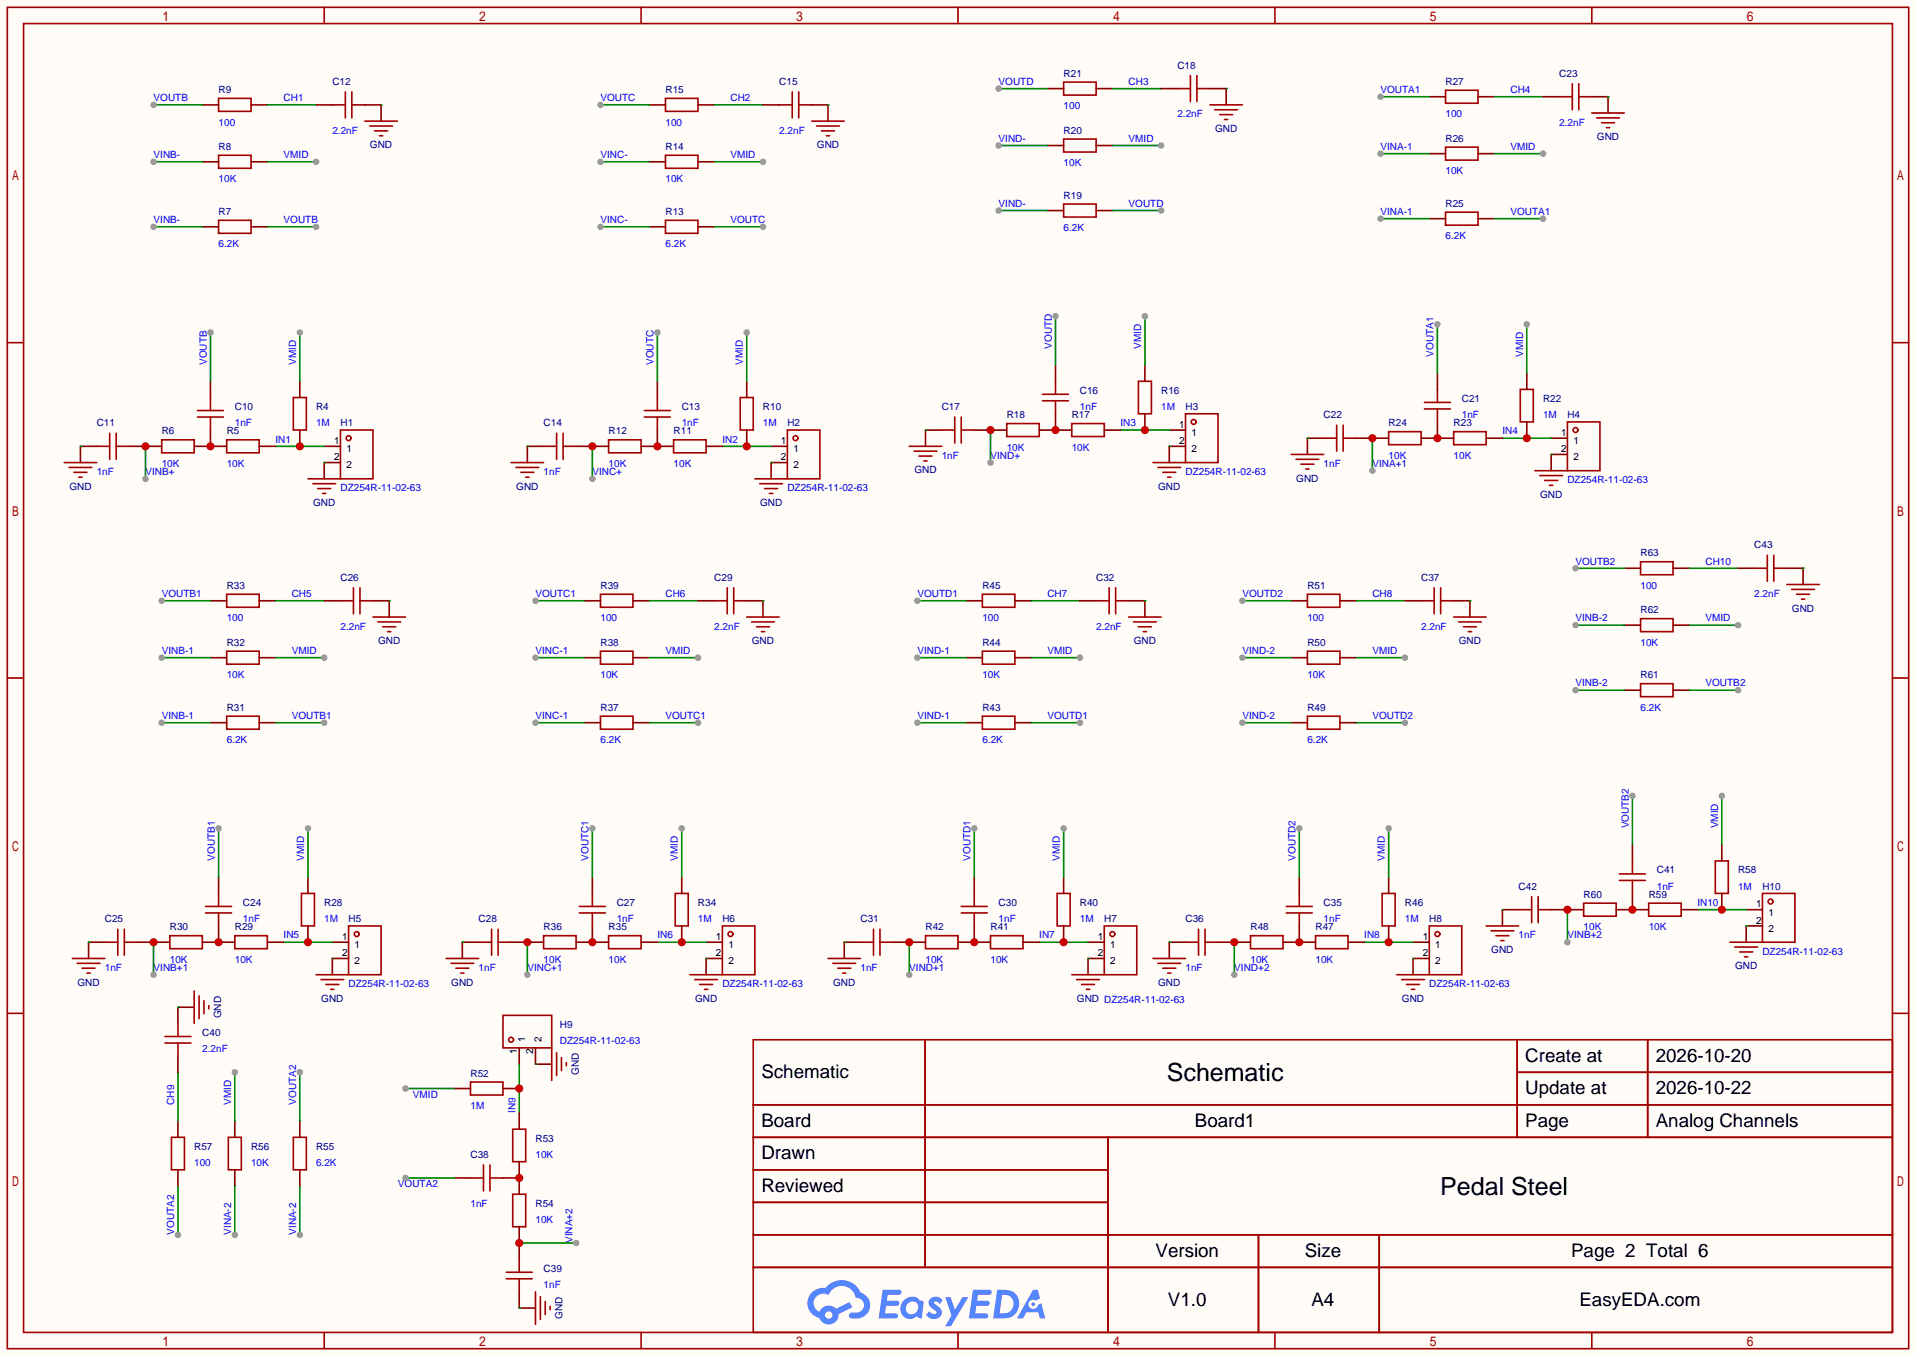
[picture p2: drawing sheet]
<svg xmlns="http://www.w3.org/2000/svg" width="299mm" height="212mm" viewBox="0 0 299 212" stroke-linecap="round" stroke-linejoin="round" font-family="sans-serif">
<path d="M0 0h299.5v211.8h-299.5z" fill="#fffcf7"/>
<g fill="none" stroke="#a10000" stroke-width=".25">
<path d="M1.1 1.1h297.2v209.6h-297.2zM3.7 3.7h292.1v204.5h-292.1zM50.7 1.1v2.6M100.2 1.1v2.6M149.7 1.1v2.6M199.3 1.1v2.6M248.8 1.1v2.6M1.1 53.5h2.6M295.8 53.5h2.5M1.1 105.9h2.6M295.8 105.9h2.5M1.1 158.3h2.6"/>
<path d="M295.8 158.3h2.5M117.7 162.4h178.1v45.8h-178.1zM117.7 172.6h178.1M117.7 177.7h178.1M144.6 162.4v35.6M173.2 177.7v30.5M237.1 162.4v15.3M237.1 167.5h58.7M257.5 162.4v15.3M117.7 182.8h55.5M117.7 192.9h178.1M117.7 187.8h55.5"/>
<path d="M117.7 198h178.1M196.7 192.9v15.3M215.6 192.9v15.3M50.7 208.2v2.5M100.2 208.2v2.5M149.7 208.2v2.5M199.3 208.2v2.5M248.8 208.2v2.5"/>
</g>
<g fill="#5487ff">
<path d="M145.5 202.8a1.3 1.3 0 0 1 1.8 .3l-.4 .6a.54 .54 0 0 0-.9-.2v.1a2.32 2.32 0 0 1 1.2 1.4 1.36 1.36 0 0 1-1.1 1.1 1.36 1.36 0 0 1-1.4-.7l.5-.6a.7 .7 0 0 0 1.2 .3l-.2-.3a1.6 1.6 0 0 1-1-1.6z"/>
<path d="M147.7 202.7h.9l.7 1.9 1.1-1.9h.9l-2.7 4.5h-.9l1-1.7z"/>
<path d="M138 201.5h1.6a1.31 1.31 0 0 1 1.2 .2 .4 .4 0 0 1-.3 .6h-1.8l-.1 .9h1.6a.4 .4 0 0 1 .4 .4 .4 .4 0 0 1-.4 .4h-1.7l-.2 1.2h.8a1.23 1.23 0 0 1 1.2 .2 .39 .39 0 0 1-.3 .6h-2.7z"/>
<path d="M152.1 201.5h1.6a1.32 1.32 0 0 1 1.3 .2 .39 .39 0 0 1-.4 .6h-1.7l-.2 .9h1.7a.4 .4 0 0 1 .3 .4 .4 .4 0 0 1-.4 .4h-1.7l-.2 1.2h.8a1.23 1.23 0 0 1 1.2 .2 .39 .39 0 0 1-.3 .6h-2.7z"/>
<path d="M161.5 201.5h.7l.4 1.3-.7 .4a.75 .75 0 0 0-1.1 .3 .75 .75 0 0 0 .5 1 .75 .75 0 0 0 .9-.6l.6-.3 .6 2.4h-.9l-.2-1h-1.9l-.5 1h-.9z"/>
<path d="M155.9 201.5l-.7 4.5h1.5a2.27 2.27 0 0 0 2.5-1.7 2.27 2.27 0 0 0-1.3-2.7zM156.6 202.3a1.5 1.5 0 0 1 1.8 1.5 1.5 1.5 0 0 1-1.9 1.4h-.3z"/>
<path d="M141.3 203.1a1.62 1.62 0 0 0-.4 2.1 1.62 1.62 0 0 0 2 .7l.4-.3 .3 .3 .5 .1 .3-2.5-.2-.3h-.2a.57 .57 0 0 1-.6-.4 1.73 1.73 0 0 0-2.1 .3zM141.9 203.6a.96 .96 0 0 1 1.5 0 .96 .96 0 0 1-.3 1.5 .95 .95 0 0 1-1.4-.1 .95 .95 0 0 1 .2-1.4z"/>
<path d="M126.9 201.9a2.37 2.37 0 0 0 1.2 4 1.54 1.54 0 0 0 1.7 1 1.54 1.54 0 0 0 1.3-1.6l2.1-1.1-.5-.8-2 1.1a1.57 1.57 0 0 0-2.6 .4 1.5 1.5 0 0 1-.8-2.1 1.5 1.5 0 0 1 2.2-.5 2.23 2.23 0 0 1 2.3-1.4 2.23 2.23 0 0 1 2 1.8 1.16 1.16 0 0 1 1.2 1.1 1.16 1.16 0 0 1-1 1.3h-.7a.47 .47 0 0 0-.6 .3 .47 .47 0 0 0 .4 .6 2.23 2.23 0 0 0 2.3-.7 2.23 2.23 0 0 0 .4-2.3 2.16 2.16 0 0 0-1.3-1.1 3.2 3.2 0 0 0-5.4-.7h-.4a2.55 2.55 0 0 0-1.8 .7zM129 205.4a.58 .58 0 0 1 1.1 0 .58 .58 0 0 1-1.1 0z"/>
<circle cx="161.5" cy="203.8" r=".28"/>
</g>
<g fill="none" stroke="#a10000" stroke-width=".25">
<path d="M48.1 74.8h5.1M48.9 75.6h3.6M49.7 76.3h2M50.4 77.1h.5M53.2 67.2h5.1v7.6h-5.1zM118 74.8h5.1M118.7 75.6h3.6M119.5 76.3h2M120.3 77.1h.5M123.1 67.2h5v7.6h-5zM180.2 72.3h5.1M181 73h3.5"/>
<path d="M181.7 73.8h2.1M182.5 74.5h.5M185.3 64.6h5.1v7.7h-5.1zM239.9 73.5h5.1M240.7 74.3h3.5M241.4 75.1h2.1M242.2 75.8h.5M245 65.9h5.1v7.6h-5.1zM47.1 139.6h2v5.1h-2zM275.5 139.6h5v7.6h-5zM49.4 152.3h5.1M50.2 153h3.5"/>
<path d="M50.9 153.8h2.1M51.7 154.6h.5M54.5 144.7h5.1v7.6h-5.1zM78.6 158.6h7.6v5.1h-7.6zM107.8 152.3h5.1M108.6 153h3.5M109.3 153.8h2.1M110.1 154.6h.5M112.9 144.7h5.1v7.6h-5.1zM167.5 152.3h5.1M168.3 153h3.5M169 153.8h2.1"/>
<path d="M169.8 154.6h.5M172.6 144.7h5.1v7.6h-5.1zM218.3 152.3h5.1M219.1 153h3.5M219.8 153.8h2.1M220.6 154.6h.5M223.4 144.7h5.1v7.6h-5.1zM270.4 147.2h5.1M271.1 148h3.6M271.9 148.7h2M272.7 149.5h.5M86.2 163.7v5.1"/>
<path d="M87 164.5v3.5M87.8 165.2v2.1M88.5 166v.5"/>
<circle cx="54.5" cy="68.5" r=".38"/>
<circle cx="124.3" cy="68.5" r=".38"/>
<circle cx="186.6" cy="65.9" r=".38"/>
<circle cx="246.3" cy="67.2" r=".38"/>
<circle cx="55.8" cy="145.9" r=".38"/>
<circle cx="114.2" cy="145.9" r=".38"/>
<circle cx="173.9" cy="145.9" r=".38"/>
<circle cx="224.7" cy="145.9" r=".38"/>
<circle cx="276.7" cy="140.8" r=".38"/>
<circle cx="79.9" cy="162.4" r=".38"/>
</g>
<g fill="none" stroke="#870000" stroke-width=".25">
<path d="M50.7 69.7h2.5M53.2 72.3h-2.5v2.5M120.5 69.7h2.6M123.1 72.3h-2.6v2.5M182.8 67.2h2.5M185.3 69.7h-2.5v2.6M242.4 68.5h2.6M245 71h-2.6v2.5M48.1 137v2.6M48.1 144.7v2.5M51.9 147.2h2.6M54.5 149.7h-2.6v2.6"/>
<path d="M110.4 147.2h2.5M112.9 149.7h-2.5v2.6M170.1 147.2h2.5M172.6 149.7h-2.5v2.6M220.9 147.2h2.5M223.4 149.7h-2.5v2.6M272.9 142.1h2.6M275.5 144.7h-2.6v2.5M81.2 163.7v2.5M83.7 163.7v2.5h2.5"/>
</g>
<g fill="none" stroke="#008700" stroke-width=".25">
<path d="M43.1 69.7h7.6M50.7 72.3h.1M112.9 69.7h7.6M120.5 72.3h.1M175.1 67.2h7.7M182.8 69.7h.1M234.8 68.5h7.6M242.4 71h.1M44.3 147.2h7.6M51.9 149.7h.1M102.7 147.2h7.7M110.4 149.7h.1"/>
<path d="M162.4 147.2h7.7M170.1 149.7h.1M213.2 147.2h7.7M220.9 149.7h.1M265.3 142.1h7.6M272.9 144.7h.1M81.2 166.2v7.7M83.7 166.2h.1"/>
</g>
<circle cx="48.1" cy="147.2" r=".63" fill="#c00"/>
<path d="M268.1 134.5h2v5.1h-2z" fill="none" stroke="#a10000" stroke-width=".25"/>
<path d="M269.1 132v2.5M269.1 139.6v2.5" fill="none" stroke="#870000" stroke-width=".25"/>
<circle cx="269.1" cy="142.1" r=".63" fill="#c00"/>
<path d="M177.9 59.6h2.1v5h-2.1z" fill="none" stroke="#a10000" stroke-width=".25"/>
<path d="M178.9 57v2.6M178.9 64.6v2.6" fill="none" stroke="#870000" stroke-width=".25"/>
<circle cx="178.9" cy="67.2" r=".63" fill="#c00"/>
<path d="M115.7 62.1h2v5.1h-2z" fill="none" stroke="#a10000" stroke-width=".25"/>
<path d="M116.7 59.6v2.5M116.7 67.2v2.5" fill="none" stroke="#870000" stroke-width=".25"/>
<circle cx="116.7" cy="69.7" r=".63" fill="#c00"/>
<path d="M165.2 139.6h2.1v5.1h-2.1z" fill="none" stroke="#a10000" stroke-width=".25"/>
<path d="M166.2 137v2.6M166.2 144.7v2.5" fill="none" stroke="#870000" stroke-width=".25"/>
<circle cx="166.2" cy="147.2" r=".63" fill="#c00"/>
<path d="M45.8 62.1h2.1v5.1h-2.1z" fill="none" stroke="#a10000" stroke-width=".25"/>
<path d="M46.9 59.6v2.5M46.9 67.2v2.5" fill="none" stroke="#870000" stroke-width=".25"/>
<circle cx="46.9" cy="69.7" r=".63" fill="#c00"/>
<path d="M73.5 169h5.1v2.1h-5.1z" fill="none" stroke="#a10000" stroke-width=".25"/>
<path d="M71 170.1h2.5M78.6 170.1h2.6" fill="none" stroke="#870000" stroke-width=".25"/>
<circle cx="81.2" cy="170.1" r=".63" fill="#c00"/>
<path d="M237.6 60.8h2v5.1h-2z" fill="none" stroke="#a10000" stroke-width=".25"/>
<path d="M238.6 58.3v2.5M238.6 65.9v2.6" fill="none" stroke="#870000" stroke-width=".25"/>
<circle cx="238.6" cy="68.5" r=".63" fill="#c00"/>
<path d="M105.5 139.6h2.1v5.1h-2.1z" fill="none" stroke="#a10000" stroke-width=".25"/>
<path d="M106.6 137v2.6M106.6 144.7v2.5" fill="none" stroke="#870000" stroke-width=".25"/>
<circle cx="106.6" cy="147.2" r=".63" fill="#c00"/>
<path d="M216 139.6h2.1v5.1h-2.1z" fill="none" stroke="#a10000" stroke-width=".25"/>
<path d="M217 137v2.6M217 144.7v2.5" fill="none" stroke="#870000" stroke-width=".25"/>
<circle cx="217" cy="147.2" r=".63" fill="#c00"/>
<path d="M269.1 124.3v7.7" fill="none" stroke="#008700" stroke-width=".25"/>
<circle cx="269.1" cy="124.3" r=".51" fill="#999"/>
<path d="M106.6 129.4v7.6" fill="none" stroke="#008700" stroke-width=".25"/>
<circle cx="106.6" cy="129.4" r=".51" fill="#999"/>
<path d="M238.6 50.7v7.6" fill="none" stroke="#008700" stroke-width=".25"/>
<circle cx="238.6" cy="50.7" r=".51" fill="#999"/>
<path d="M46.9 51.9v7.7" fill="none" stroke="#008700" stroke-width=".25"/>
<circle cx="46.9" cy="51.9" r=".51" fill="#999"/>
<path d="M116.7 51.9v7.7" fill="none" stroke="#008700" stroke-width=".25"/>
<circle cx="116.7" cy="51.9" r=".51" fill="#999"/>
<path d="M48.1 129.4v7.6" fill="none" stroke="#008700" stroke-width=".25"/>
<circle cx="48.1" cy="129.4" r=".51" fill="#999"/>
<path d="M166.2 129.4v7.6" fill="none" stroke="#008700" stroke-width=".25"/>
<circle cx="166.2" cy="129.4" r=".51" fill="#999"/>
<path d="M217 129.4v7.6" fill="none" stroke="#008700" stroke-width=".25"/>
<circle cx="217" cy="129.4" r=".51" fill="#999"/>
<path d="M178.9 49.4v7.6" fill="none" stroke="#008700" stroke-width=".25"/>
<circle cx="178.9" cy="49.4" r=".51" fill="#999"/>
<path d="M63.4 170.1h7.6" fill="none" stroke="#008700" stroke-width=".25"/>
<circle cx="63.4" cy="170.1" r=".51" fill="#999"/>
<g fill="none" stroke="#a10000" stroke-width=".25">
<path d="M25.3 68.7h5.1v2h-5.1zM35.4 68.7h5.1v2h-5.1zM95.1 68.7h5.1v2h-5.1zM105.3 68.7h5.1v2h-5.1zM157.4 66.2h5v2h-5zM167.5 66.2h5.1v2h-5.1zM217 67.4h5.1v2.1h-5.1zM227.2 67.4h5.1v2.1h-5.1zM26.5 146.2h5.1v2h-5.1zM36.7 146.2h5.1v2h-5.1zM85 146.2h5v2h-5zM95.1 146.2h5.1v2h-5.1z"/>
<path d="M144.7 146.2h5v2h-5zM154.8 146.2h5.1v2h-5.1zM195.5 146.2h5v2h-5zM205.6 146.2h5.1v2h-5.1zM247.5 141.1h5.1v2h-5.1zM257.7 141.1h5.1v2h-5.1zM80.1 176.4h2.1v5.1h-2.1zM80.1 186.6h2.1v5h-2.1z"/>
</g>
<g fill="none" stroke="#870000" stroke-width=".25">
<path d="M22.7 69.7h2.6M30.4 69.7h5M40.5 69.7h2.6M92.6 69.7h2.5M100.2 69.7h5.1M110.4 69.7h2.5M154.8 67.2h2.6M162.4 67.2h5.1M172.6 67.2h2.5M214.5 68.5h2.5M222.1 68.5h5.1M232.3 68.5h2.5"/>
<path d="M203.1 137v2.6M24 147.2h2.5M31.6 147.2h5.1M41.8 147.2h2.5M82.4 147.2h2.6M90 147.2h5.1M100.2 147.2h2.5M142.1 147.2h2.6M149.7 147.2h5.1M159.9 147.2h2.5M192.9 147.2h2.6M200.5 147.2h5.1"/>
<path d="M203.1 144.7v2.5M210.7 147.2h2.5M245 142.1h2.5M252.6 142.1h5.1M262.8 142.1h2.5M81.2 173.9v2.5M81.2 181.5v5.1M81.2 191.6v2.6"/>
</g>
<path d="M32.9 69.7h.1M102.7 69.7h.1M165 67.2h.1M224.7 68.5h.1M34.2 147.2h.1M92.6 147.2h.1M152.3 147.2h.1M203.1 147.2h.1M255.1 142.1h.1M81.2 184h.1" fill="none" stroke="#008700" stroke-width=".25"/>
<circle cx="203.1" cy="147.2" r=".63" fill="#c00"/>
<path d="M203.1 139.6v2M201 141.6h4.1M201 142.6h4.1M203.1 142.6v2.1" fill="none" stroke="#a10000" stroke-width=".25"/>
<path d="M92.6 137v2.6M92.6 144.7v2.5" fill="none" stroke="#870000" stroke-width=".25"/>
<circle cx="92.6" cy="147.2" r=".63" fill="#c00"/>
<path d="M92.6 139.6v2M90.6 141.6h4M90.6 142.6h4M92.6 142.6v2.1" fill="none" stroke="#a10000" stroke-width=".25"/>
<path d="M152.3 137v2.6M152.3 144.7v2.5" fill="none" stroke="#870000" stroke-width=".25"/>
<circle cx="152.3" cy="147.2" r=".63" fill="#c00"/>
<path d="M152.3 139.6v2M150.2 141.6h4.1M150.2 142.6h4.1M152.3 142.6v2.1" fill="none" stroke="#a10000" stroke-width=".25"/>
<path d="M34.2 137v2.6M34.2 144.7v2.5" fill="none" stroke="#870000" stroke-width=".25"/>
<circle cx="34.2" cy="147.2" r=".63" fill="#c00"/>
<path d="M34.2 139.6v2M32.1 141.6h4.1M32.1 142.6h4.1M34.2 142.6v2.1" fill="none" stroke="#a10000" stroke-width=".25"/>
<path d="M165 57v2.6M165 64.6v2.6" fill="none" stroke="#870000" stroke-width=".25"/>
<circle cx="165" cy="67.2" r=".63" fill="#c00"/>
<path d="M165 59.6v2M162.9 61.6h4.1M162.9 62.6h4.1M165 62.6v2" fill="none" stroke="#a10000" stroke-width=".25"/>
<path d="M32.9 59.6v2.5M32.9 67.2v2.5" fill="none" stroke="#870000" stroke-width=".25"/>
<circle cx="32.9" cy="69.7" r=".63" fill="#c00"/>
<path d="M30.9 64.1h4M30.9 65.2h4M32.9 62.1v2M32.9 65.2v2" fill="none" stroke="#a10000" stroke-width=".25"/>
<path d="M102.7 59.6v2.5M102.7 67.2v2.5" fill="none" stroke="#870000" stroke-width=".25"/>
<circle cx="102.7" cy="69.7" r=".63" fill="#c00"/>
<path d="M100.7 64.1h4.1M100.7 65.2h4.1M102.7 62.1v2M102.7 65.2v2" fill="none" stroke="#a10000" stroke-width=".25"/>
<path d="M255.1 132v2.5M255.1 139.6v2.5" fill="none" stroke="#870000" stroke-width=".25"/>
<circle cx="255.1" cy="142.1" r=".63" fill="#c00"/>
<path d="M253.1 136.5h4.1M253.1 137.5h4.1M255.1 134.5v2M255.1 137.5v2.1" fill="none" stroke="#a10000" stroke-width=".25"/>
<path d="M224.7 58.3v2.5M224.7 65.9v2.6" fill="none" stroke="#870000" stroke-width=".25"/>
<circle cx="224.7" cy="68.5" r=".63" fill="#c00"/>
<path d="M222.6 62.9h4.1M222.6 63.9h4.1M224.7 60.8v2.1M224.7 63.9v2" fill="none" stroke="#a10000" stroke-width=".25"/>
<path d="M71 184h2.5M78.6 184h2.6" fill="none" stroke="#870000" stroke-width=".25"/>
<circle cx="81.2" cy="184" r=".63" fill="#c00"/>
<path d="M73.5 184h2.1M75.6 182v4.1M76.6 184h2M76.6 182v4.1" fill="none" stroke="#a10000" stroke-width=".25"/>
<path d="M102.7 51.9v7.7" fill="none" stroke="#008700" stroke-width=".25"/>
<circle cx="102.7" cy="51.9" r=".51" fill="#999"/>
<path d="M152.3 129.4v7.6" fill="none" stroke="#008700" stroke-width=".25"/>
<circle cx="152.3" cy="129.4" r=".51" fill="#999"/>
<path d="M63.4 184h7.6" fill="none" stroke="#008700" stroke-width=".25"/>
<circle cx="63.4" cy="184" r=".51" fill="#999"/>
<path d="M224.7 50.7v7.6" fill="none" stroke="#008700" stroke-width=".25"/>
<circle cx="224.7" cy="50.7" r=".51" fill="#999"/>
<path d="M34.2 129.4v7.6" fill="none" stroke="#008700" stroke-width=".25"/>
<circle cx="34.2" cy="129.4" r=".51" fill="#999"/>
<path d="M203.1 129.4v7.6" fill="none" stroke="#008700" stroke-width=".25"/>
<circle cx="203.1" cy="129.4" r=".51" fill="#999"/>
<path d="M165 49.4v7.6" fill="none" stroke="#008700" stroke-width=".25"/>
<circle cx="165" cy="49.4" r=".51" fill="#999"/>
<path d="M92.6 129.4v7.6" fill="none" stroke="#008700" stroke-width=".25"/>
<circle cx="92.6" cy="129.4" r=".51" fill="#999"/>
<path d="M32.9 51.9v7.7" fill="none" stroke="#008700" stroke-width=".25"/>
<circle cx="32.9" cy="51.9" r=".51" fill="#999"/>
<path d="M255.1 124.3v7.7" fill="none" stroke="#008700" stroke-width=".25"/>
<circle cx="255.1" cy="124.3" r=".51" fill="#999"/>
<g fill="none" stroke="#870000" stroke-width=".25">
<path d="M12.6 69.7h2.5M20.2 69.7h2.5M82.4 69.7h2.6M90 69.7h2.6M144.7 67.2h2.5M152.3 67.2h2.5M204.3 68.5h2.6M212 68.5h2.5M13.8 147.2h2.6M21.5 147.2h2.5M72.3 147.2h2.5M79.9 147.2h2.5"/>
<path d="M132 147.2h2.5M139.6 147.2h2.5M182.8 147.2h2.5M190.4 147.2h2.5M234.8 142.1h2.6M242.4 142.1h2.6M81.2 194.2v2.5M81.2 201.8v2.5"/>
</g>
<g fill="none" stroke="#a10000" stroke-width=".25">
<path d="M15.1 69.7h2M17.1 67.7v4.1M18.2 69.7h2M18.2 67.7v4.1M85 69.7h2M87 67.7v4.1M88 67.7v4.1M88 69.7h2M147.2 67.2h2M149.2 65.2v4M150.2 65.2v4M150.2 67.2h2.1"/>
<path d="M206.9 68.5h2M208.9 66.4v4.1M209.9 66.4v4.1M209.9 68.5h2.1M16.4 147.2h2M18.4 145.2v4M19.4 147.2h2.1M19.4 145.2v4M74.8 147.2h2M76.8 145.2v4M77.9 147.2h2M77.9 145.2v4"/>
<path d="M134.5 147.2h2M136.5 145.2v4M137.5 145.2v4M137.5 147.2h2.1M185.3 147.2h2M187.3 145.2v4M188.3 147.2h2.1M188.3 145.2v4M237.4 142.1h2M239.4 140.1v4M240.4 140.1v4M240.4 142.1h2"/>
<path d="M79.1 198.8h4.1M79.1 199.8h4.1M81.2 196.7v2.1M81.2 199.8v2"/>
</g>
<path d="M81.2 194.2h8.8" fill="none" stroke="#008700" stroke-width=".25"/>
<circle cx="81.2" cy="194.2" r=".63" fill="#c00"/>
<circle cx="90" cy="194.2" r=".51" fill="#999"/>
<path d="M142.1 147.2v5.1" fill="none" stroke="#008700" stroke-width=".25"/>
<circle cx="142.1" cy="147.2" r=".63" fill="#c00"/>
<circle cx="142.1" cy="152.3" r=".51" fill="#999"/>
<path d="M82.4 147.2v5.1" fill="none" stroke="#008700" stroke-width=".25"/>
<circle cx="82.4" cy="147.2" r=".63" fill="#c00"/>
<circle cx="82.4" cy="152.3" r=".51" fill="#999"/>
<path d="M24 147.2v5.1" fill="none" stroke="#008700" stroke-width=".25"/>
<circle cx="24" cy="147.2" r=".63" fill="#c00"/>
<circle cx="24" cy="152.3" r=".51" fill="#999"/>
<path d="M214.5 68.5v5" fill="none" stroke="#008700" stroke-width=".25"/>
<circle cx="214.5" cy="68.5" r=".63" fill="#c00"/>
<circle cx="214.5" cy="73.5" r=".51" fill="#999"/>
<path d="M154.8 67.2v5.1" fill="none" stroke="#008700" stroke-width=".25"/>
<circle cx="154.8" cy="67.2" r=".63" fill="#c00"/>
<circle cx="154.8" cy="72.3" r=".51" fill="#999"/>
<path d="M192.9 147.2v5.1" fill="none" stroke="#008700" stroke-width=".25"/>
<circle cx="192.9" cy="147.2" r=".63" fill="#c00"/>
<circle cx="192.9" cy="152.3" r=".51" fill="#999"/>
<path d="M92.6 69.7v5.1" fill="none" stroke="#008700" stroke-width=".25"/>
<circle cx="92.6" cy="69.7" r=".63" fill="#c00"/>
<circle cx="92.6" cy="74.8" r=".51" fill="#999"/>
<path d="M22.7 69.7v5.1" fill="none" stroke="#008700" stroke-width=".25"/>
<circle cx="22.7" cy="69.7" r=".63" fill="#c00"/>
<circle cx="22.7" cy="74.8" r=".51" fill="#999"/>
<path d="M245 142.1v5.1" fill="none" stroke="#008700" stroke-width=".25"/>
<circle cx="245" cy="142.1" r=".63" fill="#c00"/>
<circle cx="245" cy="147.2" r=".51" fill="#999"/>
<g fill="none" stroke="#870000" stroke-width=".25">
<path d="M31.6 35.4h2.6M39.2 35.4h2.6M101.5 35.4h2.5M109.1 35.4h2.5M163.7 32.9h2.5M171.3 32.9h2.6M223.4 34.2h2.5M231 34.2h2.6M12.6 69.7v2.6M82.4 69.7v2.6M144.7 67.2v2.5M204.3 68.5v2.5"/>
<path d="M32.9 112.9h2.5M40.5 112.9h2.6M91.3 112.9h2.6M98.9 112.9h2.6M151 112.9h2.5M158.6 112.9h2.6M201.8 112.9h2.5M209.4 112.9h2.6M253.9 107.8h2.5M261.5 107.8h2.5M13.8 147.2v2.5M72.3 147.2v2.5"/>
<path d="M132 147.2v2.5M182.8 147.2v2.5M234.8 142.1v2.6M46.9 175.1v2.6M46.9 182.8v2.5M81.2 204.3h2.5"/>
</g>
<g fill="none" stroke="#a10000" stroke-width=".25">
<path d="M34.2 34.4h5v2h-5zM104 34.4h5.1v2h-5.1zM166.2 31.9h5.1v2h-5.1zM225.9 33.1h5.1v2.1h-5.1zM10 72.3h5.1M10.8 73h3.6M11.6 73.8h2M12.3 74.5h.5M79.9 72.3h5.1M80.6 73h3.6M81.4 73.8h2M82.2 74.5h.5"/>
<path d="M142.1 69.7h5.1M142.9 70.5h3.5M143.6 71.2h2.1M144.4 72h.5M201.8 71h5.1M202.6 71.8h3.5M203.3 72.5h2.1M204.1 73.3h.5M35.4 111.9h5.1v2h-5.1zM93.9 111.9h5v2h-5zM153.5 111.9h5.1v2h-5.1zM204.3 111.9h5.1v2h-5.1z"/>
<path d="M256.4 106.8h5.1v2h-5.1zM11.3 149.7h5.1M12.1 150.5h3.5M12.8 151.3h2.1M13.6 152h.5M69.7 149.7h5.1M70.5 150.5h3.5M71.2 151.3h2.1M72 152h.5M129.4 149.7h5.1M130.2 150.5h3.5M130.9 151.3h2.1"/>
<path d="M131.7 152h.5M180.2 149.7h5.1M181 150.5h3.5M181.7 151.3h2.1M182.5 152h.5M232.3 144.7h5.1M233 145.4h3.6M233.8 146.2h2M234.6 146.9h.5M45.8 177.7h2.1v5.1h-2.1zM83.7 201.8v5.1M84.5 202.6v3.5"/>
<path d="M85.2 203.3v2.1M86 204.1v.5"/>
</g>
<path d="M12.6 69.7h.1M82.4 69.7h.1M144.7 67.2h.1M204.3 68.5h.1M13.8 147.2h.1M72.3 147.2h.1M132 147.2h.1M182.8 147.2h.1M234.8 142.1h.1M46.9 185.3v7.6M81.2 204.3h.1" fill="none" stroke="#008700" stroke-width=".25"/>
<circle cx="46.9" cy="192.9" r=".51" fill="#999"/>
<path d="M194.2 112.9h7.6" fill="none" stroke="#008700" stroke-width=".25"/>
<circle cx="194.2" cy="112.9" r=".51" fill="#999"/>
<path d="M143.4 112.9h7.6" fill="none" stroke="#008700" stroke-width=".25"/>
<circle cx="143.4" cy="112.9" r=".51" fill="#999"/>
<path d="M83.7 112.9h7.6" fill="none" stroke="#008700" stroke-width=".25"/>
<circle cx="83.7" cy="112.9" r=".51" fill="#999"/>
<path d="M25.3 112.9h7.6" fill="none" stroke="#008700" stroke-width=".25"/>
<circle cx="25.3" cy="112.9" r=".51" fill="#999"/>
<path d="M215.8 34.2h7.6" fill="none" stroke="#008700" stroke-width=".25"/>
<circle cx="215.8" cy="34.2" r=".51" fill="#999"/>
<path d="M156.1 32.9h7.6" fill="none" stroke="#008700" stroke-width=".25"/>
<circle cx="156.1" cy="32.9" r=".51" fill="#999"/>
<path d="M93.9 35.4h7.6" fill="none" stroke="#008700" stroke-width=".25"/>
<circle cx="93.9" cy="35.4" r=".51" fill="#999"/>
<path d="M24 35.4h7.6" fill="none" stroke="#008700" stroke-width=".25"/>
<circle cx="24" cy="35.4" r=".51" fill="#999"/>
<path d="M246.3 107.8h7.6" fill="none" stroke="#008700" stroke-width=".25"/>
<circle cx="246.3" cy="107.8" r=".51" fill="#999"/>
<path d="M46.9 167.5v7.6" fill="none" stroke="#008700" stroke-width=".25"/>
<circle cx="46.9" cy="167.5" r=".51" fill="#999"/>
<path d="M212 112.9h7.6" fill="none" stroke="#008700" stroke-width=".25"/>
<circle cx="219.6" cy="112.9" r=".51" fill="#999"/>
<path d="M161.2 112.9h7.6" fill="none" stroke="#008700" stroke-width=".25"/>
<circle cx="168.8" cy="112.9" r=".51" fill="#999"/>
<path d="M101.5 112.9h7.6" fill="none" stroke="#008700" stroke-width=".25"/>
<circle cx="109.1" cy="112.9" r=".51" fill="#999"/>
<path d="M264 107.8h7.7" fill="none" stroke="#008700" stroke-width=".25"/>
<circle cx="271.7" cy="107.8" r=".51" fill="#999"/>
<path d="M43.1 112.9h7.6" fill="none" stroke="#008700" stroke-width=".25"/>
<circle cx="50.7" cy="112.9" r=".51" fill="#999"/>
<path d="M233.6 34.2h7.6" fill="none" stroke="#008700" stroke-width=".25"/>
<circle cx="241.2" cy="34.2" r=".51" fill="#999"/>
<path d="M173.9 32.9h7.6" fill="none" stroke="#008700" stroke-width=".25"/>
<circle cx="181.5" cy="32.9" r=".51" fill="#999"/>
<path d="M111.6 35.4h7.7" fill="none" stroke="#008700" stroke-width=".25"/>
<circle cx="119.3" cy="35.4" r=".51" fill="#999"/>
<path d="M41.8 35.4h7.6" fill="none" stroke="#008700" stroke-width=".25"/>
<circle cx="49.4" cy="35.4" r=".51" fill="#999"/>
<path d="M34.2 24.3h5v2h-5zM104 24.3h5.1v2h-5.1zM166.2 21.7h5.1v2h-5.1zM225.9 23h5.1v2h-5.1zM256.4 96.6h5.1v2.1h-5.1zM35.4 101.7h5.1v2.1h-5.1zM93.9 101.7h5v2.1h-5zM153.5 101.7h5.1v2.1h-5.1zM204.3 101.7h5.1v2.1h-5.1zM35.7 177.7h2v5.1h-2z" fill="none" stroke="#a10000" stroke-width=".25"/>
<g fill="none" stroke="#870000" stroke-width=".25">
<path d="M31.6 25.3h2.6M39.2 25.3h2.6M101.5 25.3h2.5M109.1 25.3h2.5M163.7 22.7h2.5M171.3 22.7h2.6M223.4 24h2.5M231 24h2.6M253.9 97.7h2.5M261.5 97.7h2.5M32.9 102.7h2.5M40.5 102.7h2.6"/>
<path d="M91.3 102.7h2.6M98.9 102.7h2.6M151 102.7h2.5M158.6 102.7h2.6M201.8 102.7h2.5M209.4 102.7h2.6M36.7 175.1v2.6M36.7 182.8v2.5"/>
</g>
<path d="M36.7 185.3v7.6" fill="none" stroke="#008700" stroke-width=".25"/>
<circle cx="36.7" cy="192.9" r=".51" fill="#999"/>
<path d="M194.2 102.7h7.6" fill="none" stroke="#008700" stroke-width=".25"/>
<circle cx="194.2" cy="102.7" r=".51" fill="#999"/>
<path d="M143.4 102.7h7.6" fill="none" stroke="#008700" stroke-width=".25"/>
<circle cx="143.4" cy="102.7" r=".51" fill="#999"/>
<path d="M83.7 102.7h7.6" fill="none" stroke="#008700" stroke-width=".25"/>
<circle cx="83.7" cy="102.7" r=".51" fill="#999"/>
<path d="M25.3 102.7h7.6" fill="none" stroke="#008700" stroke-width=".25"/>
<circle cx="25.3" cy="102.7" r=".51" fill="#999"/>
<path d="M215.8 24h7.6" fill="none" stroke="#008700" stroke-width=".25"/>
<circle cx="215.8" cy="24" r=".51" fill="#999"/>
<path d="M156.1 22.7h7.6" fill="none" stroke="#008700" stroke-width=".25"/>
<circle cx="156.1" cy="22.7" r=".51" fill="#999"/>
<path d="M93.9 25.3h7.6" fill="none" stroke="#008700" stroke-width=".25"/>
<circle cx="93.9" cy="25.3" r=".51" fill="#999"/>
<path d="M24 25.3h7.6" fill="none" stroke="#008700" stroke-width=".25"/>
<circle cx="24" cy="25.3" r=".51" fill="#999"/>
<path d="M246.3 97.7h7.6" fill="none" stroke="#008700" stroke-width=".25"/>
<circle cx="246.3" cy="97.7" r=".51" fill="#999"/>
<path d="M36.7 167.5v7.6" fill="none" stroke="#008700" stroke-width=".25"/>
<circle cx="36.7" cy="167.5" r=".51" fill="#999"/>
<path d="M212 102.7h7.6" fill="none" stroke="#008700" stroke-width=".25"/>
<circle cx="219.6" cy="102.7" r=".51" fill="#999"/>
<path d="M161.2 102.7h7.6" fill="none" stroke="#008700" stroke-width=".25"/>
<circle cx="168.8" cy="102.7" r=".51" fill="#999"/>
<path d="M101.5 102.7h7.6" fill="none" stroke="#008700" stroke-width=".25"/>
<circle cx="109.1" cy="102.7" r=".51" fill="#999"/>
<path d="M43.1 102.7h7.6" fill="none" stroke="#008700" stroke-width=".25"/>
<circle cx="50.7" cy="102.7" r=".51" fill="#999"/>
<path d="M233.6 24h7.6" fill="none" stroke="#008700" stroke-width=".25"/>
<circle cx="241.2" cy="24" r=".51" fill="#999"/>
<path d="M173.9 22.7h7.6" fill="none" stroke="#008700" stroke-width=".25"/>
<circle cx="181.5" cy="22.7" r=".51" fill="#999"/>
<path d="M111.6 25.3h7.7" fill="none" stroke="#008700" stroke-width=".25"/>
<circle cx="119.3" cy="25.3" r=".51" fill="#999"/>
<path d="M264 97.7h7.7" fill="none" stroke="#008700" stroke-width=".25"/>
<circle cx="271.7" cy="97.7" r=".51" fill="#999"/>
<path d="M41.8 25.3h7.6" fill="none" stroke="#008700" stroke-width=".25"/>
<circle cx="49.4" cy="25.3" r=".51" fill="#999"/>
<path d="M34.2 15.4h5v2h-5zM104 15.4h5.1v2h-5.1zM166.2 12.8h5.1v2.1h-5.1zM225.9 14.1h5.1v2h-5.1zM35.4 92.8h5.1v2.1h-5.1zM93.9 92.8h5v2.1h-5zM153.5 92.8h5.1v2.1h-5.1zM204.3 92.8h5.1v2.1h-5.1zM256.4 87.8h5.1v2h-5.1zM26.8 177.7h2v5.1h-2z" fill="none" stroke="#a10000" stroke-width=".25"/>
<g fill="none" stroke="#870000" stroke-width=".25">
<path d="M31.6 16.4h2.6M39.2 16.4h2.6M101.5 16.4h2.5M109.1 16.4h2.5M163.7 13.8h2.5M171.3 13.8h2.6M223.4 15.1h2.5M231 15.1h2.6M32.9 93.9h2.5M40.5 93.9h2.6M91.3 93.9h2.6M98.9 93.9h2.6"/>
<path d="M151 93.9h2.5M158.6 93.9h2.6M201.8 93.9h2.5M209.4 93.9h2.6M253.9 88.8h2.5M261.5 88.8h2.5M27.8 175.1v2.6M27.8 182.8v2.5"/>
</g>
<path d="M27.8 185.3v7.6" fill="none" stroke="#008700" stroke-width=".25"/>
<circle cx="27.8" cy="192.9" r=".51" fill="#999"/>
<path d="M194.2 93.9h7.6" fill="none" stroke="#008700" stroke-width=".25"/>
<circle cx="194.2" cy="93.9" r=".51" fill="#999"/>
<path d="M143.4 93.9h7.6" fill="none" stroke="#008700" stroke-width=".25"/>
<circle cx="143.4" cy="93.9" r=".51" fill="#999"/>
<path d="M83.7 93.9h7.6" fill="none" stroke="#008700" stroke-width=".25"/>
<circle cx="83.7" cy="93.9" r=".51" fill="#999"/>
<path d="M25.3 93.9h7.6" fill="none" stroke="#008700" stroke-width=".25"/>
<circle cx="25.3" cy="93.9" r=".51" fill="#999"/>
<path d="M215.8 15.1h7.6" fill="none" stroke="#008700" stroke-width=".25"/>
<circle cx="215.8" cy="15.1" r=".51" fill="#999"/>
<path d="M156.1 13.8h7.6" fill="none" stroke="#008700" stroke-width=".25"/>
<circle cx="156.1" cy="13.8" r=".51" fill="#999"/>
<path d="M93.9 16.4h7.6" fill="none" stroke="#008700" stroke-width=".25"/>
<circle cx="93.9" cy="16.4" r=".51" fill="#999"/>
<path d="M24 16.4h7.6" fill="none" stroke="#008700" stroke-width=".25"/>
<circle cx="24" cy="16.4" r=".51" fill="#999"/>
<path d="M246.3 88.8h7.6" fill="none" stroke="#008700" stroke-width=".25"/>
<circle cx="246.3" cy="88.8" r=".51" fill="#999"/>
<g fill="none" stroke="#008700" stroke-width=".25">
<path d="M41.8 16.4h7.6M59.6 16.4h.1M111.6 16.4h7.7M129.4 16.4h.1M173.9 13.8h7.6M191.6 13.8h.1M233.6 15.1h7.6M251.3 15.1h.1M43.1 93.9h7.6M60.8 93.9h.1M101.5 93.9h7.6M119.3 93.9h.1"/>
<path d="M161.2 93.9h7.6M178.9 93.9h.1M212 93.9h7.6M229.7 93.9h.1M264 88.8h7.7M281.8 88.8h.1M27.8 157.4h.1M27.8 167.5v7.6"/>
</g>
<g fill="none" stroke="#870000" stroke-width=".25">
<path d="M49.4 16.4h2.5M57 16.4h2.6v2.5M119.3 16.4h2.5M126.9 16.4h2.5v2.5M181.5 13.8h2.5M189.1 13.8h2.5v2.6M241.2 15.1h2.5M248.8 15.1h2.5v2.6M50.7 93.9h2.5M58.3 93.9h2.5v2.5M109.1 93.9h2.5M116.7 93.9h2.6v2.5"/>
<path d="M168.8 93.9h2.5M176.4 93.9h2.5v2.5M219.6 93.9h2.5M227.2 93.9h2.5v2.5M271.7 88.8h2.5M279.3 88.8h2.5v2.5M30.4 157.4h-2.6v2.5M27.8 165v2.5"/>
</g>
<g fill="none" stroke="#a10000" stroke-width=".25">
<path d="M51.9 16.4h2.1M54 14.4v4M55 16.4h2M55 14.4v4M57 18.9h5.1M57.8 19.7h3.5M121.8 16.4h2M123.8 14.4v4M124.8 14.4v4M124.8 16.4h2.1M126.9 18.9h5.1M127.6 19.7h3.6"/>
<path d="M184 13.8h2.1M186.1 11.8v4.1M187.1 11.8v4.1M187.1 13.8h2M189.1 16.4h5.1M189.9 17.1h3.5M190.6 17.9h2.1M191.4 18.7h.5M243.7 15.1h2M245.7 13.1v4M246.8 13.1v4M246.8 15.1h2"/>
<path d="M248.8 17.7h5.1M249.6 18.4h3.5M250.3 19.2h2M251.1 19.9h.5M58.5 20.4h2.1M59.3 21.2h.5M128.4 20.4h2M129.2 21.2h.5M53.2 93.9h2M55.2 91.8v4.1M56.3 93.9h2M56.3 91.8v4.1"/>
<path d="M58.3 96.4h5.1M59.1 97.2h3.5M59.8 97.9h2M60.6 98.7h.5M111.6 93.9h2.1M113.7 91.8v4.1M114.7 93.9h2M114.7 91.8v4.1M116.7 96.4h5.1M117.5 97.2h3.5M118.2 97.9h2.1M119 98.7h.5"/>
<path d="M171.3 93.9h2.1M173.4 91.8v4.1M174.4 93.9h2M174.4 91.8v4.1M176.4 96.4h5.1M177.2 97.2h3.5M177.9 97.9h2.1M178.7 98.7h.5M222.1 93.9h2.1M224.2 91.8v4.1M225.2 91.8v4.1M225.2 93.9h2"/>
<path d="M227.2 96.4h5.1M228 97.2h3.5M228.7 97.9h2.1M229.5 98.7h.5M274.2 88.8h2M276.2 86.7v4.1M277.2 86.7v4.1M277.2 88.8h2.1M279.3 91.3h5.1M280 92.1h3.6M280.8 92.8h2M281.6 93.6h.5"/>
<path d="M27.8 159.9v2M30.4 154.8v5.1M31.1 155.6v3.5M31.9 156.3v2.1M32.6 157.1v.5M25.8 161.9h4M25.8 162.9h4M27.8 162.9v2.1"/>
</g>
<g font-size="3.9">
<text x="182.4" y="168.9">Schematic</text>
<text x="225.1" y="186.7">Pedal Steel</text>
</g>
<g font-size="2.9">
<text x="238.4" y="165.9">Create at</text>
<text x="258.8" y="165.9">2026-10-20</text>
<text x="119" y="168.4">Schematic</text>
<text x="238.4" y="170.9">Update at</text>
<text x="258.8" y="170.9">2026-10-22</text>
<text x="119" y="176">Board</text>
<text x="186.8" y="176">Board1</text>
<text x="238.4" y="176">Page</text>
<text x="258.8" y="176">Analog Channels</text>
<text x="119" y="181.1">Drawn</text>
<text x="119" y="186.2">Reviewed</text>
<text x="180.6" y="196.3">Version</text>
<text x="203.9" y="196.3">Size</text>
<text x="245.6" y="196.3">Page 2 Total 6</text>
<text x="182.6" y="204">V1.0</text>
<text x="205" y="204">A4</text>
<text x="246.9" y="204">EasyEDA.com</text>
</g>
<g font-size="1.6" fill="#000080">
<text x="166.2" y="12">R21</text>
<text x="184" y="10.7">C18</text>
<text x="243.7" y="12">C23</text>
<text x="34.2" y="14.5">R9</text>
<text x="51.9" y="13.3">C12</text>
<text x="104" y="14.5">R15</text>
<text x="121.8" y="13.3">C15</text>
<text x="225.9" y="13.3">R27</text>
<text x="34.2" y="23.4">R8</text>
<text x="57.8" y="23.2">GND</text>
<text x="104" y="23.4">R14</text>
<text x="127.7" y="23.2">GND</text>
<text x="166.2" y="20.9">R20</text>
<text x="189.9" y="20.6">GND</text>
<text x="225.9" y="22.1">R26</text>
<text x="249.6" y="21.9">GND</text>
<text x="34.2" y="33.6">R7</text>
<text x="104" y="33.6">R13</text>
<text x="166.2" y="31">R19</text>
<text x="225.9" y="32.3">R25</text>
<text x="36.7" y="64.1">C10</text>
<text x="49.4" y="64.1">R4</text>
<text x="106.6" y="64.1">C13</text>
<text x="119.3" y="64.1">R10</text>
<text x="147.2" y="64.1">C17</text>
<text x="157.4" y="65.3">R18</text>
<text x="167.5" y="65.3">R17</text>
<text x="168.8" y="61.5">C16</text>
<text x="181.5" y="61.5">R16</text>
<text x="185.3" y="64.1">H3</text>
<text x="206.9" y="65.3">C22</text>
<text x="228.5" y="62.8">C21</text>
<text x="241.2" y="62.8">R22</text>
<text x="245" y="65.3">H4</text>
<text x="15.1" y="66.6">C11</text>
<text x="25.3" y="67.9">R6</text>
<text x="35.4" y="67.9">R5</text>
<text x="53.2" y="66.6">H1</text>
<text x="85" y="66.6">C14</text>
<text x="95.1" y="67.9">R12</text>
<text x="105.3" y="67.9">R11</text>
<text x="123.1" y="66.6">H2</text>
<text x="217" y="66.6">R24</text>
<text x="227.2" y="66.6">R23</text>
<text x="10.8" y="76.5">GND</text>
<text x="80.7" y="76.5">GND</text>
<text x="142.9" y="74">GND</text>
<text x="181" y="76.5">GND</text>
<text x="202.6" y="75.2">GND</text>
<text x="240.7" y="77.8">GND</text>
<text x="48.9" y="79">GND</text>
<text x="118.8" y="79">GND</text>
<text x="256.4" y="86.9">R63</text>
<text x="274.2" y="85.6">C43</text>
<text x="35.4" y="92">R33</text>
<text x="53.2" y="90.7">C26</text>
<text x="93.9" y="92">R39</text>
<text x="111.6" y="90.7">C29</text>
<text x="153.5" y="92">R45</text>
<text x="171.3" y="90.7">C32</text>
<text x="204.3" y="92">R51</text>
<text x="222.1" y="90.7">C37</text>
<text x="256.4" y="95.8">R62</text>
<text x="280.1" y="95.6">GND</text>
<text x="35.4" y="100.9">R32</text>
<text x="59.1" y="100.6">GND</text>
<text x="93.9" y="100.9">R38</text>
<text x="117.5" y="100.6">GND</text>
<text x="153.5" y="100.9">R44</text>
<text x="177.2" y="100.6">GND</text>
<text x="204.3" y="100.9">R50</text>
<text x="228" y="100.6">GND</text>
<text x="256.4" y="106">R61</text>
<text x="35.4" y="111">R31</text>
<text x="93.9" y="111">R37</text>
<text x="153.5" y="111">R43</text>
<text x="204.3" y="111">R49</text>
<text x="259" y="136.4">C41</text>
<text x="271.7" y="136.4">R58</text>
<text x="38" y="141.5">C24</text>
<text x="50.7" y="141.5">R28</text>
<text x="96.4" y="141.5">C27</text>
<text x="109.1" y="141.5">R34</text>
<text x="156.1" y="141.5">C30</text>
<text x="168.8" y="141.5">R40</text>
<text x="206.9" y="141.5">C35</text>
<text x="219.6" y="141.5">R46</text>
<text x="237.4" y="139">C42</text>
<text x="247.5" y="140.3">R60</text>
<text x="257.7" y="140.3">R59</text>
<text x="275.5" y="139">H10</text>
<text x="16.4" y="144.1">C25</text>
<text x="26.5" y="145.3">R30</text>
<text x="36.7" y="145.3">R29</text>
<text x="54.5" y="144.1">H5</text>
<text x="74.8" y="144.1">C28</text>
<text x="85" y="145.3">R36</text>
<text x="95.1" y="145.3">R35</text>
<text x="112.9" y="144.1">H6</text>
<text x="134.5" y="144.1">C31</text>
<text x="144.7" y="145.3">R42</text>
<text x="154.8" y="145.3">R41</text>
<text x="172.6" y="144.1">H7</text>
<text x="185.3" y="144.1">C36</text>
<text x="195.5" y="145.3">R48</text>
<text x="205.6" y="145.3">R47</text>
<text x="223.4" y="144.1">H8</text>
<text x="233.1" y="148.9">GND</text>
<text x="12.1" y="154">GND</text>
<text x="70.5" y="154">GND</text>
<text x="130.2" y="154">GND</text>
<text x="181" y="154">GND</text>
<text x="271.2" y="151.4">GND</text>
<text x="31.6" y="161.8">C40</text>
<text x="34.6" y="159.1" transform="rotate(-90 34.6 159.1)">GND</text>
<text x="50.2" y="156.5">GND</text>
<text x="87.5" y="160.6">H9</text>
<text x="108.6" y="156.5">GND</text>
<text x="168.3" y="156.5">GND DZ254R-11-02-63</text>
<text x="219.1" y="156.5">GND</text>
<text x="90.5" y="168" transform="rotate(-90 90.5 168)">GND</text>
<text x="73.5" y="168.2">R52</text>
<text x="30.4" y="179.6">R57</text>
<text x="39.2" y="179.6">R56</text>
<text x="49.4" y="179.6">R55</text>
<text x="83.7" y="178.4">R53</text>
<text x="73.5" y="180.9">C38</text>
<text x="83.7" y="188.5">R54</text>
<text x="85" y="198.7">C39</text>
<text x="87.9" y="206.1" transform="rotate(-90 87.9 206.1)">GND</text>
</g>
<g font-size="1.6" fill="#00f">
<text x="24" y="15.8">VOUTB</text>
<text x="44.3" y="15.8">CH1</text>
<text x="93.9" y="15.8">VOUTC</text>
<text x="114.2" y="15.8">CH2</text>
<text x="156.1" y="13.3">VOUTD</text>
<text x="166.2" y="17.1">100</text>
<text x="176.4" y="13.3">CH3</text>
<text x="215.8" y="14.5">VOUTA1</text>
<text x="236.1" y="14.5">CH4</text>
<text x="34.2" y="19.6">100</text>
<text x="51.9" y="20.9">2.2nF</text>
<text x="104" y="19.6">100</text>
<text x="121.8" y="20.9">2.2nF</text>
<text x="156.1" y="22.1">VIND-</text>
<text x="176.4" y="22.1">VMID</text>
<text x="184" y="18.3">2.2nF</text>
<text x="215.8" y="23.4">VINA-1</text>
<text x="225.9" y="18.3">100</text>
<text x="236.1" y="23.4">VMID</text>
<text x="243.7" y="19.6">2.2nF</text>
<text x="24" y="24.7">VINB-</text>
<text x="34.2" y="28.5">10K</text>
<text x="44.3" y="24.7">VMID</text>
<text x="93.9" y="24.7">VINC-</text>
<text x="104" y="28.5">10K</text>
<text x="114.2" y="24.7">VMID</text>
<text x="166.2" y="26">10K</text>
<text x="225.9" y="27.2">10K</text>
<text x="24" y="34.8">VINB-</text>
<text x="44.3" y="34.8">VOUTB</text>
<text x="93.9" y="34.8">VINC-</text>
<text x="114.2" y="34.8">VOUTC</text>
<text x="156.1" y="32.3">VIND-</text>
<text x="176.4" y="32.3">VOUTD</text>
<text x="215.8" y="33.6">VINA-1</text>
<text x="236.1" y="33.6">VOUTA1</text>
<text x="34.2" y="38.7">6.2K</text>
<text x="104" y="38.7">6.2K</text>
<text x="166.2" y="36.1">6.2K</text>
<text x="225.9" y="37.4">6.2K</text>
<text x="32.3" y="57" transform="rotate(-90 32.3 57)">VOUTB</text>
<text x="46.3" y="57" transform="rotate(-90 46.3 57)">VMID</text>
<text x="102.2" y="57" transform="rotate(-90 102.2 57)">VOUTC</text>
<text x="116.1" y="57" transform="rotate(-90 116.1 57)">VMID</text>
<text x="164.4" y="54.5" transform="rotate(-90 164.4 54.5)">VOUTD</text>
<text x="178.4" y="54.5" transform="rotate(-90 178.4 54.5)">VMID</text>
<text x="224.1" y="55.8" transform="rotate(-90 224.1 55.8)">VOUTA1</text>
<text x="238" y="55.8" transform="rotate(-90 238 55.8)">VMID</text>
<text x="168.8" y="64.1">1nF</text>
<text x="181.5" y="64.1">1M</text>
<text x="228.5" y="65.3">1nF</text>
<text x="241.2" y="65.3">1M</text>
<text x="36.7" y="66.6">1nF</text>
<text x="43.1" y="69.1">IN1</text>
<text x="49.4" y="66.6">1M</text>
<text x="106.6" y="66.6">1nF</text>
<text x="112.9" y="69.1">IN2</text>
<text x="119.3" y="66.6">1M</text>
<text x="147.2" y="71.7">1nF</text>
<text x="154.8" y="71.7">VIND+</text>
<text x="157.4" y="70.4">10K</text>
<text x="167.5" y="70.4">10K</text>
<text x="175.1" y="66.6">IN3</text>
<text x="217" y="71.7">10K</text>
<text x="227.2" y="71.7">10K</text>
<text x="234.8" y="67.9">IN4</text>
<text x="15.1" y="74.2">1nF</text>
<text x="22.7" y="74.2">VINB+</text>
<text x="25.3" y="72.9">10K</text>
<text x="35.4" y="72.9">10K</text>
<text x="53.2" y="76.8">DZ254R-11-02-63</text>
<text x="85" y="74.2">1nF</text>
<text x="92.6" y="74.2">VINC+</text>
<text x="95.1" y="72.9">10K</text>
<text x="105.3" y="72.9">10K</text>
<text x="123.1" y="76.8">DZ254R-11-02-63</text>
<text x="185.3" y="74.2">DZ254R-11-02-63</text>
<text x="206.9" y="72.9">1nF</text>
<text x="214.5" y="72.9">VINA+1</text>
<text x="245" y="75.5">DZ254R-11-02-63</text>
<text x="246.3" y="88.2">VOUTB2</text>
<text x="266.6" y="88.2">CH10</text>
<text x="25.3" y="93.3">VOUTB1</text>
<text x="45.6" y="93.3">CH5</text>
<text x="83.7" y="93.3">VOUTC1</text>
<text x="104" y="93.3">CH6</text>
<text x="143.4" y="93.3">VOUTD1</text>
<text x="163.7" y="93.3">CH7</text>
<text x="194.2" y="93.3">VOUTD2</text>
<text x="214.5" y="93.3">CH8</text>
<text x="256.4" y="92">100</text>
<text x="274.2" y="93.3">2.2nF</text>
<text x="35.4" y="97.1">100</text>
<text x="53.2" y="98.3">2.2nF</text>
<text x="93.9" y="97.1">100</text>
<text x="111.6" y="98.3">2.2nF</text>
<text x="153.5" y="97.1">100</text>
<text x="171.3" y="98.3">2.2nF</text>
<text x="204.3" y="97.1">100</text>
<text x="222.1" y="98.3">2.2nF</text>
<text x="246.3" y="97.1">VINB-2</text>
<text x="256.4" y="100.9">10K</text>
<text x="266.6" y="97.1">VMID</text>
<text x="25.3" y="102.2">VINB-1</text>
<text x="35.4" y="106">10K</text>
<text x="45.6" y="102.2">VMID</text>
<text x="83.7" y="102.2">VINC-1</text>
<text x="93.9" y="106">10K</text>
<text x="104" y="102.2">VMID</text>
<text x="143.4" y="102.2">VIND-1</text>
<text x="153.5" y="106">10K</text>
<text x="163.7" y="102.2">VMID</text>
<text x="194.2" y="102.2">VIND-2</text>
<text x="204.3" y="106">10K</text>
<text x="214.5" y="102.2">VMID</text>
<text x="246.3" y="107.2">VINB-2</text>
<text x="266.6" y="107.2">VOUTB2</text>
<text x="25.3" y="112.3">VINB-1</text>
<text x="45.6" y="112.3">VOUTB1</text>
<text x="83.7" y="112.3">VINC-1</text>
<text x="104" y="112.3">VOUTC1</text>
<text x="143.4" y="112.3">VIND-1</text>
<text x="163.7" y="112.3">VOUTD1</text>
<text x="194.2" y="112.3">VIND-2</text>
<text x="214.5" y="112.3">VOUTD2</text>
<text x="256.4" y="111">6.2K</text>
<text x="35.4" y="116.1">6.2K</text>
<text x="93.9" y="116.1">6.2K</text>
<text x="153.5" y="116.1">6.2K</text>
<text x="204.3" y="116.1">6.2K</text>
<text x="254.6" y="129.4" transform="rotate(-90 254.6 129.4)">VOUTB2</text>
<text x="268.5" y="129.4" transform="rotate(-90 268.5 129.4)">VMID</text>
<text x="33.6" y="134.5" transform="rotate(-90 33.6 134.5)">VOUTB1</text>
<text x="47.5" y="134.5" transform="rotate(-90 47.5 134.5)">VMID</text>
<text x="92" y="134.5" transform="rotate(-90 92 134.5)">VOUTC1</text>
<text x="106" y="134.5" transform="rotate(-90 106 134.5)">VMID</text>
<text x="151.7" y="134.5" transform="rotate(-90 151.7 134.5)">VOUTD1</text>
<text x="165.7" y="134.5" transform="rotate(-90 165.7 134.5)">VMID</text>
<text x="202.5" y="134.5" transform="rotate(-90 202.5 134.5)">VOUTD2</text>
<text x="216.5" y="134.5" transform="rotate(-90 216.5 134.5)">VMID</text>
<text x="259" y="139">1nF</text>
<text x="265.3" y="141.5">IN10</text>
<text x="271.7" y="139">1M</text>
<text x="38" y="144.1">1nF</text>
<text x="44.3" y="146.6">IN5</text>
<text x="50.7" y="144.1">1M</text>
<text x="96.4" y="144.1">1nF</text>
<text x="102.7" y="146.6">IN6</text>
<text x="109.1" y="144.1">1M</text>
<text x="156.1" y="144.1">1nF</text>
<text x="162.4" y="146.6">IN7</text>
<text x="168.8" y="144.1">1M</text>
<text x="206.9" y="144.1">1nF</text>
<text x="213.2" y="146.6">IN8</text>
<text x="219.6" y="144.1">1M</text>
<text x="237.4" y="146.6">1nF</text>
<text x="245" y="146.6">VINB+2</text>
<text x="247.5" y="145.3">10K</text>
<text x="257.7" y="145.3">10K</text>
<text x="275.5" y="149.1">DZ254R-11-02-63</text>
<text x="16.4" y="151.7">1nF</text>
<text x="24" y="151.7">VINB+1</text>
<text x="26.5" y="150.4">10K</text>
<text x="36.7" y="150.4">10K</text>
<text x="54.5" y="154.2">DZ254R-11-02-63</text>
<text x="74.8" y="151.7">1nF</text>
<text x="82.4" y="151.7">VINC+1</text>
<text x="85" y="150.4">10K</text>
<text x="95.1" y="150.4">10K</text>
<text x="112.9" y="154.2">DZ254R-11-02-63</text>
<text x="134.5" y="151.7">1nF</text>
<text x="142.1" y="151.7">VIND+1</text>
<text x="144.7" y="150.4">10K</text>
<text x="154.8" y="150.4">10K</text>
<text x="185.3" y="151.7">1nF</text>
<text x="192.9" y="151.7">VIND+2</text>
<text x="195.5" y="150.4">10K</text>
<text x="205.6" y="150.4">10K</text>
<text x="223.4" y="154.2">DZ254R-11-02-63</text>
<text x="31.6" y="164.4">2.2nF</text>
<text x="87.5" y="163.1">DZ254R-11-02-63</text>
<text x="27.2" y="172.6" transform="rotate(-90 27.2 172.6)">CH9</text>
<text x="36.1" y="172.6" transform="rotate(-90 36.1 172.6)">VMID</text>
<text x="46.3" y="172.6" transform="rotate(-90 46.3 172.6)">VOUTA2</text>
<text x="64.5" y="171.5">VMID</text>
<text x="73.5" y="173.3">1M</text>
<text x="80.6" y="173.9" transform="rotate(-90 80.6 173.9)">IN9</text>
<text x="30.4" y="182.2">100</text>
<text x="39.2" y="182.2">10K</text>
<text x="49.4" y="182.2">6.2K</text>
<text x="62.2" y="185.5">VOUTA2</text>
<text x="83.7" y="180.9">10K</text>
<text x="73.5" y="188.5">1nF</text>
<text x="83.7" y="191.1">10K</text>
<text x="27.2" y="192.9" transform="rotate(-90 27.2 192.9)">VOUTA2</text>
<text x="36.1" y="192.9" transform="rotate(-90 36.1 192.9)">VINA-2</text>
<text x="46.3" y="192.9" transform="rotate(-90 46.3 192.9)">VINA-2</text>
<text x="89.5" y="194.2" transform="rotate(-90 89.5 194.2)">VINA+2</text>
<text x="85" y="201.2">1nF</text>
</g>
<g font-size="1.6">
<text x="52.2" y="69.4">1</text>
<text x="52.2" y="71.9">2</text>
<text x="54.2" y="70.6">1</text>
<text x="122.1" y="69.4">1</text>
<text x="122.1" y="71.9">2</text>
<text x="124" y="70.6">1</text>
<text x="184.3" y="66.8">1</text>
<text x="184.3" y="69.4">2</text>
<text x="186.2" y="68.1">1</text>
<text x="186.2" y="70.6">2</text>
<text x="244" y="68.1">1</text>
<text x="244" y="70.6">2</text>
<text x="245.9" y="69.4">1</text>
<text x="245.9" y="71.9">2</text>
<text x="54.2" y="73.2">2</text>
<text x="124" y="73.2">2</text>
<text x="274.5" y="141.8">1</text>
<text x="276.4" y="143">1</text>
<text x="53.5" y="146.8">1</text>
<text x="53.5" y="149.4">2</text>
<text x="55.4" y="148.1">1</text>
<text x="111.9" y="146.8">1</text>
<text x="111.9" y="149.4">2</text>
<text x="113.8" y="148.1">1</text>
<text x="171.6" y="146.8">1</text>
<text x="171.6" y="149.4">2</text>
<text x="173.5" y="148.1">1</text>
<text x="222.4" y="146.8">1</text>
<text x="222.4" y="149.4">2</text>
<text x="224.3" y="148.1">1</text>
<text x="274.5" y="144.3">2</text>
<text x="276.4" y="145.6">2</text>
<text x="55.4" y="150.7">2</text>
<text x="113.8" y="150.7">2</text>
<text x="173.5" y="150.7">2</text>
<text x="224.3" y="150.7">2</text>
<text x="80.8" y="164.7" transform="rotate(-90 80.8 164.7)">1</text>
<text x="82.1" y="162.8" transform="rotate(-90 82.1 162.8)">1</text>
<text x="83.3" y="164.7" transform="rotate(-90 83.3 164.7)">2</text>
<text x="84.6" y="162.8" transform="rotate(-90 84.6 162.8)">2</text>
</g>
</svg>
